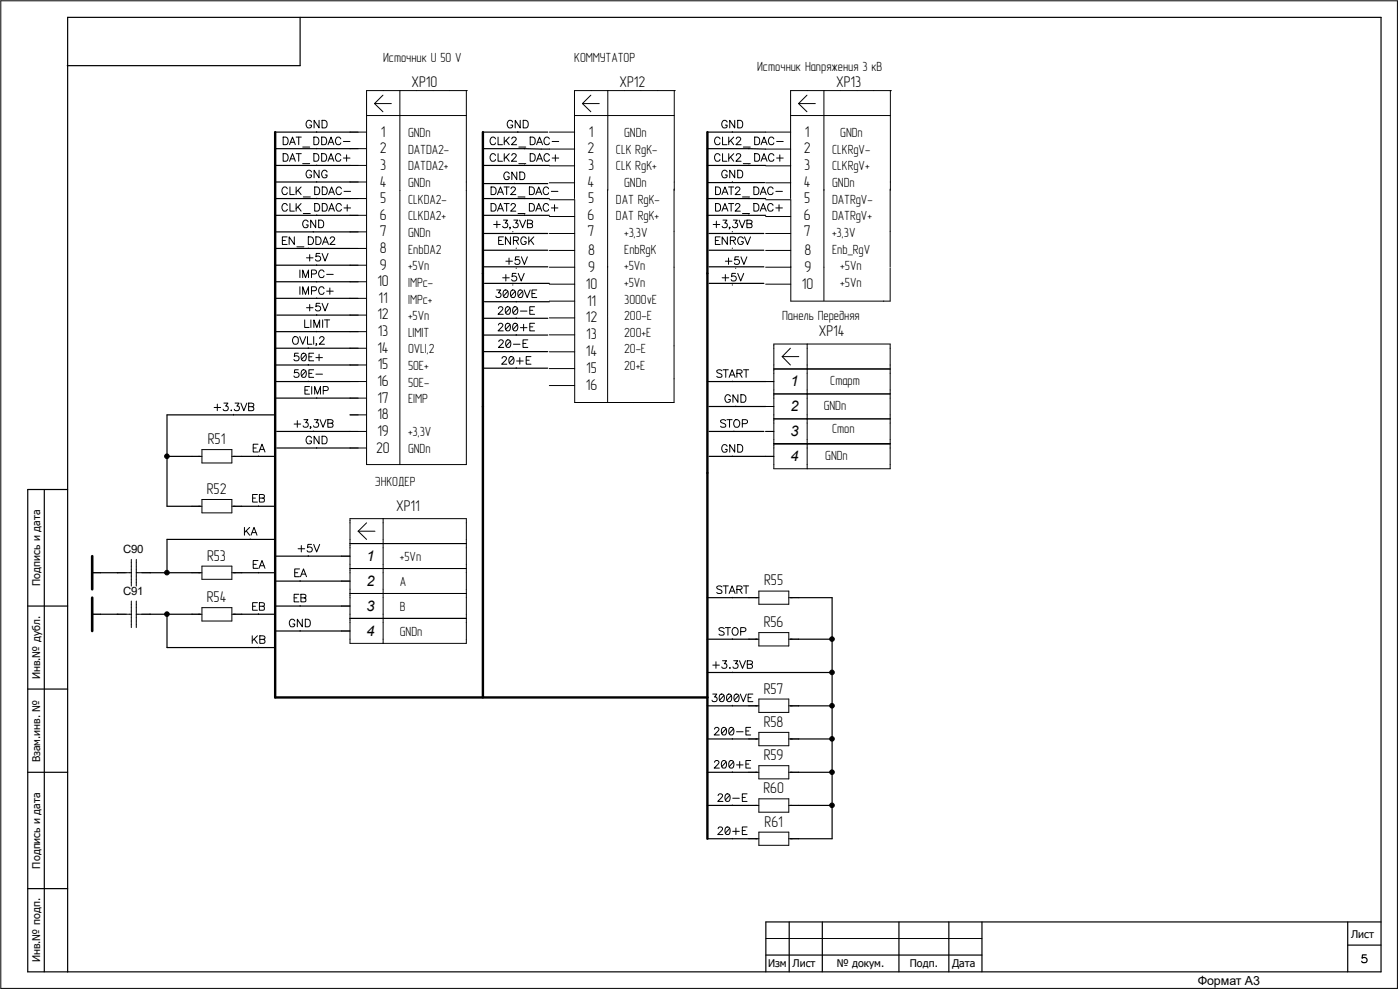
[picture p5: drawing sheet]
<svg xmlns="http://www.w3.org/2000/svg" width="297mm" height="210mm" viewBox="0 0 297 210" stroke-linecap="round" stroke-linejoin="round" font-family="sans-serif">
<g fill="#000" stroke="#000" stroke-width=".21">
<circle cx="35.4" cy="96.8" r=".49"/>
<circle cx="35.4" cy="121.5" r=".49"/>
<circle cx="35.4" cy="130.3" r=".49"/>
<circle cx="176.5" cy="135.6" r=".49"/>
<circle cx="176.5" cy="156.7" r=".49"/>
<circle cx="176.5" cy="142.6" r=".49"/>
<circle cx="176.5" cy="149.7" r=".49"/>
<circle cx="176.5" cy="163.8" r=".49"/>
<circle cx="176.5" cy="170.8" r=".49"/>
</g>
<g fill="none" stroke="#000" stroke-width=".25">
<path d="M63.7 3.7v10.2h-49.4M58.4 38.6h15.9M58.4 35.1h15.9M58.4 28h15.9M58.4 31.5h15.9M102.4 31.5l14.1 .1M102.4 35.1h14.1M102.4 28h13.8M102.4 38.9h13.8M150.1 35.1h12.3M150.1 28h12.3M150.1 31.5l12.3 .1"/>
<path d="M150.2 38.7h12M58.4 59.8h15.9M58.4 56.3h15.9M58.4 49.2h15.9M58.4 52.7h15.9M58.4 45.7h15.9M58.4 42.1h15.9M102.4 45.7h14.1M102.4 42.1h14.1M102.4 56.6h13.8M102.4 49.5h13.8M102.4 53.1h13.8"/>
<path d="M150.1 45.7h12.3M150.1 42.1h12.3M150.4 56.6h11.7M150.4 49.5h11.7M150.4 53.1h11.7M58.4 77.4h15.9M58.4 70.4h15.9M58.4 73.9h15.9M58.4 63.3h15.9M58.7 66.8h15.6M102.4 78.1h13.8M102.4 71.1h13.8"/>
<path d="M102.4 67.5h13.8M102.4 74.6h13.8M102.8 64h13.7M102.8 60.1h13.7M150.4 60.1h11.7M35.4 96.8h5.3M51.3 96.8h7.1M58.4 88h-23v19.4h5.3M58.4 80.9h15.9M58.4 84.5h15.9M58.7 95h15.6M58.7 91.5h15.6"/>
<path d="M150.1 80.9h12.3M150.4 96.8h12M150.4 91.5h11.7M150.4 86.2h12M9.4 103.8v102.4M14.4 103.8h-8.5v102.4h287.1v-202.5h-278.6v202.5M51.3 107.4h7.1M58.4 114.4h-23v7.1M58.4 118h14.1M5.9 128.6h8.5M21.3 130.3h3.5M21.3 121.5h3.5"/>
<path d="M31.9 130.3h8.8M31.9 121.5h8.8M35.4 130.3v7.1h23M51.3 130.3h7.1M51.3 121.5h7.1M58.4 128.6h14.1M58.4 133.9h14.1M58.4 123.3h14.1M150.1 135.6h8.8M150.1 126.8h8.8M169.5 126.8h7v51.1h-7M169.5 135.6h7"/>
<path d="M5.9 146.2h8.5M150.1 156.8h8.8M150.1 149.7h8.8M150.1 142.7h26.4M169.5 156.8h7M169.5 149.7h7M5.9 163.8h8.5M150.1 163.8h8.8M150.1 177.9h8.8M150.1 170.9h8.8M169.5 163.8h7M169.5 170.9h7"/>
<path d="M5.9 188.5h8.5M167.4 195.6v10.6M174.5 195.6v10.6M190.7 195.6v10.6M201.3 195.6v10.6M208.3 195.6v10.6M285.9 195.6v10.6M293 195.6h-130.5v10.6M162.5 202.6h45.8M285.9 200.5h7.1M289.9 202.6h-.8l-.1 .7a.6 .6 0 0 1 .9 0 .6 .6 0 0 1-.1 .9 .6 .6 0 0 1-.9-.3"/>
</g>
<path d="M58.4 28v120h91.7M102.4 28v120M150.1 28v149.9" fill="none" stroke="#000" stroke-width=".51"/>
<g fill="none" stroke="#000" stroke-width=".21">
<path d="M.2 .2h296.3v209.5h-296.3zM77.8 19.2h21.1v79.4h-21.1zM84.8 19.2v79.4M98.9 19.2h.1M128.9 19.2v21.2M143 19.2h.1M143 19.2h-21.1v22.9M143 19.2v21.2M174.8 19.2v44.6M188.9 19.2h.1M188.9 19.2h-21.2v22.9M188.9 19.2l-.1 37.5"/>
<path d="M60.1 29.1h.5a.88 .88 0 0 1 .5 .8 .88 .88 0 0 1-.5 .8h-.5zM60.1 32.6h.5a.88 .88 0 0 1 .5 .8 .88 .88 0 0 1-.5 .8h-.5zM61.4 30.7l.7-1.6 .6 1.6M61.4 34.2l.7-1.6 .6 1.6M61.5 39.7v1.6h.9M61.7 30.2h.7M61.7 33.7h.7M62.8 39.7v1.6M62.8 29.1h1.1M62.8 32.6h1.1M63.4 29.1v1.6M63.4 32.6v1.6"/>
<path d="M63.9 39.7l-1.1 1.1M64.2 31.2h1.5M64.2 34.7h1.5M66.1 25.9a.59 .59 0 0 0-.7-.4 .59 .59 0 0 0-.5 .7 .67 .67 0 0 0 .2 .8 .67 .67 0 0 0 .9-.1l.1-.4h-.4M66.1 36.5a.59 .59 0 0 0-.7-.4 .59 .59 0 0 0-.5 .6 .67 .67 0 0 0 .2 .9 .67 .67 0 0 0 .9-.1l.1-.4h-.4M66.6 29.1h.5a.88 .88 0 0 1 .6 .8 .88 .88 0 0 1-.6 .8h-.5zM66.6 32.6h.5a.88 .88 0 0 1 .6 .8 .88 .88 0 0 1-.6 .8h-.5zM66.8 39.7h.5a.88 .88 0 0 1 .5 .8 .88 .88 0 0 1-.5 .8h-.5zM67.2 27.9v.1M67.2 31.5h.1M67.2 35v.1M67.2 38.5v.1"/>
<path d="M67.7 25.5v1.6l-1.1-1.6v1.6M67.7 36.1v1.6l-1.1-1.6v1.6M68.2 29.1h.6a.88 .88 0 0 1 .5 .8 .88 .88 0 0 1-.5 .8h-.6zM68.2 32.6h.6a.88 .88 0 0 1 .5 .8 .88 .88 0 0 1-.5 .8h-.6zM68.3 25.5h.6a.88 .88 0 0 1 .5 .8 .88 .88 0 0 1-.5 .8h-.6zM68.4 39.7h.5a.88 .88 0 0 1 .5 .8 .88 .88 0 0 1-.5 .8h-.5zM69.4 36.5a.59 .59 0 0 0-.7-.4 .59 .59 0 0 0-.5 .6 .67 .67 0 0 0 .2 .9 .67 .67 0 0 0 .9-.1l.1-.4h-.4M69.6 30.7l.6-1.6 .6 1.6M69.6 34.2l.6-1.6 .6 1.6M69.8 30.2h.8M69.8 33.7h.8M72.3 29.5a.59 .59 0 0 0-.7-.4 .59 .59 0 0 0-.4 .6v.4a.59 .59 0 0 0 .4 .6 .59 .59 0 0 0 .7-.4"/>
<path d="M72.3 33a.59 .59 0 0 0-.7-.4 .59 .59 0 0 0-.4 .6v.4a.59 .59 0 0 0 .4 .6 .59 .59 0 0 0 .7-.4M72.9 30h1.4M72.9 33.5h1.4M73.5 32.9v1.3M74.3 28h3.5M74.3 38.6h3.5M74.3 31.5h3.5M74.3 35.1h3.5M77.8 24.5h21.1M79.5 22h3.5M79.5 22l1.7 1.7M81.2 20.2l-1.7 1.8"/>
<path d="M104.2 39.7h.5a.88 .88 0 0 1 .6 .8 .88 .88 0 0 1-.6 .8h-.5zM105.1 29.5a.59 .59 0 0 0-.7-.4 .59 .59 0 0 0-.4 .6 .67 .67 0 0 0 .2 .9 .67 .67 0 0 0 .9-.1v-.2M105.1 33a.59 .59 0 0 0-.7-.4 .59 .59 0 0 0-.4 .6 .67 .67 0 0 0 .2 .9 .67 .67 0 0 0 .9-.1v-.2M105.7 29.1v1.6h.9M105.7 32.6v1.6h.9M106.9 39.7h1.1M107 29.1v1.6M107 32.6v1.6M107.4 29.8l.6 .9M107.4 33.3l.6 .9M107.5 39.7v1.6M108 36.9a.59 .59 0 0 0-.6-.4 .59 .59 0 0 0-.5 .6 .67 .67 0 0 0 .2 .9 .67 .67 0 0 0 .9-.1v-.4h-.3"/>
<path d="M108 29.1l-1 1.1M108 32.6l-1 1.1M108.6 29.5l.3-.4h.3l.3 .3-.1 .3-.9 1h1.1M108.6 33l.3-.4h.3l.3 .3-.1 .3-.9 1h1.1M108.8 25.9a.59 .59 0 0 0-.7-.4 .59 .59 0 0 0-.5 .7 .67 .67 0 0 0 .2 .8 .67 .67 0 0 0 .9-.1l.1-.4h-.4M109.1 38.9h.1M109.6 36.5v1.6l-1-1.6v1.6M109.9 27.9v.1M110.1 31.2h1.4M110.1 34.7h1.4M110.3 36.5h.5a.88 .88 0 0 1 .6 .8 .88 .88 0 0 1-.6 .8h-.5zM110.4 25.5v1.6l-1.1-1.6v1.6"/>
<path d="M111 25.5h.5a.88 .88 0 0 1 .6 .8 .88 .88 0 0 1-.6 .8h-.5zM111.3 31.5h.1M111.3 35v.1M112.3 39.7h.6a.88 .88 0 0 1 .5 .8 .88 .88 0 0 1-.5 .8h-.6zM112.5 29.1h.5a.88 .88 0 0 1 .6 .8 .88 .88 0 0 1-.6 .8h-.5zM112.5 32.6h.5a.88 .88 0 0 1 .6 .8 .88 .88 0 0 1-.6 .8h-.5zM113.8 30.7l.7-1.6 .6 1.6M113.8 34.2l.7-1.6 .6 1.6M114.1 30.2h.8M114.1 33.7h.8M116.5 38.8h5.4M116.5 31.6h5.4"/>
<path d="M116.5 28h5.4M116.5 35.2h5.4M116.5 29.5a.59 .59 0 0 0-.6-.4 .59 .59 0 0 0-.5 .6 .67 .67 0 0 0 .2 .9 .67 .67 0 0 0 .9-.1v-.2M116.5 33a.59 .59 0 0 0-.6-.4 .59 .59 0 0 0-.5 .6 .67 .67 0 0 0 .2 .9 .67 .67 0 0 0 .9-.1v-.2M117.1 30h1.4M117.1 33.5h1.4M117.8 32.9v1.3M121.9 24.5h21.1M123.6 22h3.5M123.6 22l1.7 1.7M125.3 20.2l-1.7 1.8M151.8 39.7h.6a.88 .88 0 0 1 .5 .8 .88 .88 0 0 1-.5 .8h-.6z"/>
<path d="M152.7 29.5a.59 .59 0 0 0-.6-.4 .59 .59 0 0 0-.5 .6 .67 .67 0 0 0 .2 .9 .67 .67 0 0 0 .9-.1v-.2M152.7 33a.59 .59 0 0 0-.6-.4 .59 .59 0 0 0-.5 .6 .67 .67 0 0 0 .2 .9 .67 .67 0 0 0 .9-.1v-.2M153.3 29.1v1.6h.9M153.3 32.6v1.6h.9M154.3 25.9a.59 .59 0 0 0-.7-.4 .59 .59 0 0 0-.5 .7 .67 .67 0 0 0 .2 .8 .67 .67 0 0 0 .9-.1l.1-.4h-.4M154.3 36.5a.59 .59 0 0 0-.7-.4 .59 .59 0 0 0-.5 .6 .67 .67 0 0 0 .2 .9 .67 .67 0 0 0 .9-.1l.1-.4h-.4M154.6 39.7h1.1M154.6 29.1v1.6M154.6 32.6v1.6M155 29.8l.7 .9M155 33.3l.7 .9M155.1 39.7v1.6"/>
<path d="M155.4 27.9v.1M155.4 38.5v.1M155.7 29.1l-1.1 1.1M155.7 32.6l-1.1 1.1M155.9 25.5v1.6l-1.1-1.6v1.6M155.9 36.1v1.6l-1.1-1.6v1.6M156.2 29.5l.3-.4h.3l.3 .3v.3l-1 1h1.1M156.2 33l.3-.4h.3l.3 .3v.3l-1 1h1.1M156.5 25.5h.6a.88 .88 0 0 1 .5 .8 .88 .88 0 0 1-.5 .8h-.6zM156.5 36.1h.6a.88 .88 0 0 1 .5 .8 .88 .88 0 0 1-.5 .8h-.6zM157.7 31.2h1.5M157.7 34.7h1.5"/>
<path d="M158.9 31.5h.1M158.9 35v.1M159.9 39.7h.6a.88 .88 0 0 1 .5 .8 .88 .88 0 0 1-.5 .8h-.6zM160.1 29.1h.6a.88 .88 0 0 1 .5 .8 .88 .88 0 0 1-.5 .8h-.6zM160.1 32.6h.6a.88 .88 0 0 1 .5 .8 .88 .88 0 0 1-.5 .8h-.6zM161.5 30.7l.6-1.6 .6 1.6M161.5 34.2l.6-1.6 .6 1.6M161.7 30.2h.8M161.7 33.7h.8M162.4 38.8h5.4M162.4 31.6h5.4M162.4 28h5.4"/>
<path d="M162.4 35.2h5.4M164.2 29.5a.59 .59 0 0 0-.7-.4 .59 .59 0 0 0-.5 .6 .67 .67 0 0 0 .2 .9 .67 .67 0 0 0 .9-.1l.1-.2M164.2 33a.59 .59 0 0 0-.7-.4 .59 .59 0 0 0-.5 .6 .67 .67 0 0 0 .2 .9 .67 .67 0 0 0 .9-.1l.1-.2M164.8 30h1.4M164.8 33.5h1.4M165.4 32.9v1.3M167.7 24.5h21.2M169.4 22l1.8 1.7M169.4 22h3.6M171.2 20.2l-1.8 1.8M59.9 51h.6M60.9 50.2h-1v1.7h1"/>
<path d="M61 40a.59 .59 0 0 0-.7-.3 .59 .59 0 0 0-.5 .6v.4a.59 .59 0 0 0 .5 .6 .59 .59 0 0 0 .7-.4M61 43.6a.59 .59 0 0 0-.7-.4 .59 .59 0 0 0-.5 .6v.4a.59 .59 0 0 0 .5 .6 .59 .59 0 0 0 .7-.4M61.5 43.2v1.6h.9M62.4 50.2v1.7l-1.1-1.7v1.7M62.8 43.2v1.6M63 52.4h1.5M63.2 40.4l.7 .9M63.2 43.9l.7 .9M63.6 57.3v1.6M63.9 43.2l-1.1 1.1M64.2 58.9v-1.6l.6 1.6 .6-1.6v1.6M64.3 41.8h1.5"/>
<path d="M64.3 45.3h1.5M65 54.7h1.4M65.4 47.1a.59 .59 0 0 0-.7-.4 .59 .59 0 0 0-.5 .6 .67 .67 0 0 0 .2 .9 .67 .67 0 0 0 .9-.1l.1-.4h-.4M65.4 50.2h.6a.85 .85 0 0 1 .5 .9 .85 .85 0 0 1-.5 .8h-.6zM65.4 52.6v.1M65.7 54v1.4M66.1 58.1l.9-.1 .1-.2-.1-.4-.9-.1v1.6M66.5 49.1v.1M66.8 43.2h.5a.88 .88 0 0 1 .5 .8 .88 .88 0 0 1-.5 .8h-.5zM67 46.7v1.6l-1.1-1.6v1.6M67 50.2h.6a.85 .85 0 0 1 .5 .9 .85 .85 0 0 1-.5 .8h-.6zM67.2 42v.1"/>
<path d="M67.2 45.6v.1M67.2 56.2v.1M67.2 59.7v.1M67.6 46.7h.6a.88 .88 0 0 1 .5 .8 .88 .88 0 0 1-.5 .8h-.6zM67.9 53.8h-.8l-.1 .7a.58 .58 0 0 1 .9 0 .58 .58 0 0 1-.1 .8 .58 .58 0 0 1-.9-.2M68.3 53.8l.7 1.6 .6-1.6M68.4 43.2h.5a.88 .88 0 0 1 .5 .8 .88 .88 0 0 1-.5 .8h-.5zM68.4 51.9l.6-1.7 .7 1.7M68.7 51.4h.7M68.7 57.7a.59 .59 0 0 0-.6-.4 .59 .59 0 0 0-.5 .6v.4a.59 .59 0 0 0 .5 .6 .59 .59 0 0 0 .6-.4M69.3 58.2h1.4M69.7 41.3l.7-1.6 .6 1.6"/>
<path d="M69.7 44.8l.7-1.6 .6 1.6M70 40.8h.7M70 44.3h.7M70.1 50.6l.3-.4h.3l.3 .3-.1 .4-.9 1h1.1M72.4 40a.59 .59 0 0 0-.7-.3 .59 .59 0 0 0-.4 .6v.4a.59 .59 0 0 0 .5 .6 .59 .59 0 0 0 .6-.4M72.4 43.6a.59 .59 0 0 0-.7-.4 .59 .59 0 0 0-.4 .6v.4a.59 .59 0 0 0 .5 .6 .59 .59 0 0 0 .6-.4M73 40.6h1.4M73 44.1h1.4M73.7 43.4v1.4M74.3 59.8h3.5M74.3 52.7h3.5M74.3 49.2h3.5"/>
<path d="M74.3 42.1h3.5M74.3 56.3h3.5M74.3 45.7h3.5M104.2 43.2h.5a.88 .88 0 0 1 .6 .8 .88 .88 0 0 1-.6 .8h-.5zM104.7 47.6h1.4M105.4 46.9v1.4M105.5 41.3l.7-1.6 .6 1.6M105.5 44.8l.7-1.6 .6 1.6M105.8 51h.6M105.8 40.8h.8M105.8 44.3h.8M106.6 58.9h1.4"/>
<path d="M106.8 50.2h-1v1.7h1M106.8 46.7h.9l-.5 .6a.51 .51 0 0 1 .5 .6 .51 .51 0 0 1-.7 .4l-.4-.3M106.9 43.2h1.1M107.3 55.4h1.4M107.3 58.3v1.3M107.5 43.2v1.6M108 54.7v1.4M108.3 48.3h-.2h.2l-.2 .3M108.3 50.2v1.7l-1.1-1.7v1.7M108.4 40l.3-.3h.3l.3 .3v.3l-1 1h1.1M108.4 43.6l.3-.4h.3l.3 .3v.3l-1 1h1.1M108.8 49.1v.1"/>
<path d="M108.9 51h1v-.6l-.3-.2h-.7v1.7M109 46.7h.9l-.5 .6a.51 .51 0 0 1 .5 .6 .51 .51 0 0 1-.7 .4l-.4-.3M109.5 51l.5 .9M109.5 58h-.8l-.1 .7a.58 .58 0 0 1 .9 0 .58 .58 0 0 1-.1 .9 .58 .58 0 0 1-.9-.3M109.5 52.6v.1M109.5 56.9h.1M109.9 41.8h1.5M109.9 45.3h1.5M109.9 58l.7 1.6 .6-1.6M110.2 54.5h-.8l-.1 .7a.58 .58 0 0 1 .9 0 .58 .58 0 0 1-.1 .9 .58 .58 0 0 1-.9-.3M110.2 46.7l.7 1.6 .6-1.6M110.6 54.5l.7 1.6 .6-1.6"/>
<path d="M111.3 42v.1M111.3 45.6v.1M111.6 50.6a.59 .59 0 0 0-.7-.3 .59 .59 0 0 0-.4 .6 .67 .67 0 0 0 .2 .9 .67 .67 0 0 0 .9-.2v-.3h-.3M111.9 46.7h.7l.4 .3-.1 .3-.3 .2 .4 .3-.2 .5h-.9zM111.9 47.5h.7M112.2 50.2v1.7M112.3 43.2h.6a.88 .88 0 0 1 .5 .8 .88 .88 0 0 1-.5 .8h-.6zM112.6 51l.6 .9M113.2 50.2l-1 1.2M113.7 41.3l.6-1.6 .6 1.6M113.7 44.8l.6-1.6 .6 1.6M113.9 40.8h.8"/>
<path d="M113.9 44.3h.8M116.4 40a.59 .59 0 0 0-.7-.3 .59 .59 0 0 0-.5 .6 .67 .67 0 0 0 .2 .9 .67 .67 0 0 0 .9-.1l.1-.2M116.4 43.6a.59 .59 0 0 0-.7-.4 .59 .59 0 0 0-.5 .6 .67 .67 0 0 0 .2 .9 .67 .67 0 0 0 .9-.1l.1-.2M116.5 53.1h5.4M116.5 49.5h5.4M116.5 56.7h5.4M116.5 45.9h5.4M117 40.6h1.4M117 44.1h1.4M117.6 43.4v1.4M128.9 40.2v26.8M143 40.1v45.3h-21.1v-43h-5.4"/>
<path d="M151.3 47.6h1.4M151.8 51h.6M151.8 43.2h.6a.88 .88 0 0 1 .5 .8 .88 .88 0 0 1-.5 .8h-.6zM152 46.9v1.4M152.8 50.2h-1v1.7h1M153.2 41.3l.6-1.6 .6 1.6M153.2 44.8l.6-1.6 .6 1.6M153.2 58.9h1.4M153.4 46.7h.8l-.4 .6a.51 .51 0 0 1 .5 .6 .51 .51 0 0 1-.7 .4l-.4-.3M153.4 40.8h.8M153.4 44.3h.8M153.9 55.4h1.4"/>
<path d="M153.9 58.3v1.3M154.3 50.2v1.7l-1.1-1.7v1.7M154.6 54.7v1.4M154.6 43.2h1.1M154.9 48.3h-.2h.2l-.2 .3M154.9 51l1-.1 .1-.4-.4-.3h-.7v1.7M155.1 43.2v1.6M155.4 49.1v.1M155.4 52.6v.1M155.5 51l.5 .9M155.6 46.7h.8l-.4 .6a.51 .51 0 0 1 .5 .6 .51 .51 0 0 1-.7 .4l-.4-.3M156 40l.3-.3h.3l.4 .3-.1 .3-.9 1h1.1"/>
<path d="M156 58h-.7l-.1 .7a.58 .58 0 0 1 .9 0 .58 .58 0 0 1-.2 .9 .58 .58 0 0 1-.8-.3M156 43.6l.3-.4h.3l.4 .3-.1 .3-.9 1h1.1M156.1 56.9h.1M156.5 58l.6 1.6 .7-1.6M156.7 54.5h-.7l-.1 .7a.58 .58 0 0 1 .9 0 .58 .58 0 0 1-.2 .9 .58 .58 0 0 1-.8-.3M156.8 46.7l.6 1.6 .7-1.6M157.2 54.5l.6 1.6 .7-1.6M157.5 41.8h1.5M157.5 45.3h1.5M157.7 50.6a.61 .61 0 0 0-.7-.4 .61 .61 0 0 0-.5 .7 .67 .67 0 0 0 .2 .9 .67 .67 0 0 0 .9-.2l.1-.3h-.4M157.9 50.2l.7 1.7 .6-1.7M158.5 46.7h.6l.5 .3-.1 .3-.4 .2 .5 .3-.2 .5h-.9z"/>
<path d="M158.5 47.5h.6M158.9 42v.1M158.9 45.6v.1M159.9 43.2h.6a.88 .88 0 0 1 .5 .8 .88 .88 0 0 1-.5 .8h-.6zM161.3 41.3l.6-1.6 .7 1.6M161.3 44.8l.6-1.6 .7 1.6M161.5 40.8h.8M161.5 44.3h.8M162.4 53.1h5.4M162.4 49.5h5.4M162.4 42.4h5.4v21.5h21v-7M162.4 56.7h5.4"/>
<path d="M162.4 45.9h5.4M164 40a.59 .59 0 0 0-.7-.3 .59 .59 0 0 0-.4 .6 .67 .67 0 0 0 .2 .9 .67 .67 0 0 0 .9-.1v-.2M164 43.6a.59 .59 0 0 0-.7-.4 .59 .59 0 0 0-.4 .6 .67 .67 0 0 0 .2 .9 .67 .67 0 0 0 .9-.1v-.2M164.6 40.6h1.4M164.6 44.1h1.4M165.3 43.4v1.4M62.2 71.6a.59 .59 0 0 1 .7-.2 .59 .59 0 0 1 .4 .7v.3a.61 .61 0 0 1-.6 .6 .61 .61 0 0 1-.6-.6zM63.3 74.9h-.8l-.1 .7a.58 .58 0 0 1 .9 0 .58 .58 0 0 1-.1 .9 .58 .58 0 0 1-.8-.3M63.3 78.4h-.8l-.1 .7a.58 .58 0 0 1 .9 0 .58 .58 0 0 1-.1 .9 .58 .58 0 0 1-.8-.2M63.6 71.4l.6 1.6 .7-1.6M63.6 60.8v1.6M64.1 75a.51 .51 0 0 1 .8 .2 .78 .78 0 0 1 .1 .9 .78 .78 0 0 1-.9 .4 1.19 1.19 0 0 1 0-1.5z"/>
<path d="M64.1 78.5a.51 .51 0 0 1 .8 .2 .78 .78 0 0 1 .1 .9 .78 .78 0 0 1-.9 .4 1.19 1.19 0 0 1 0-1.5zM64.2 62.4v-1.6l.6 1.6 .6-1.6v1.6M64.6 67.9v1.6h1M64.9 75.2l-.9 1M64.9 78.7l-.9 1.1M65 65.3h1.4M65.2 71.4v1.6h1M65.4 73.8v.1M65.4 77.3v.1M65.5 75.7h.7M65.5 79.2h.7M65.7 64.6v1.4"/>
<path d="M66 67.9v1.6M66.1 61.7l.9-.1 .1-.2-.1-.5-.9-.1v1.6M66.5 74.9h-1v1.6h1M66.5 78.4h-1v1.7h1M66.5 71.4v1.6M66.6 69.5v-1.6l.6 1.6 .6-1.6v1.6M67 75.9h1.4M67 79.4h1.4M67.2 63.2v.1M67.2 66.7v.1M67.2 70.3v.1M67.2 73h-.2h.2l-.2 .3"/>
<path d="M67.7 75.1v1.4M67.8 71.8l.3-.4h.4l.2 .3v.4l-1 .9h1.1M67.9 64.3h-.8l-.1 .8a.58 .58 0 0 1 .9-.1 .58 .58 0 0 1-.1 .9 .58 .58 0 0 1-.9-.2M68.3 64.3l.7 1.7 .6-1.7M68.5 67.9v1.6M68.7 61.2a.59 .59 0 0 0-.6-.4 .59 .59 0 0 0-.5 .7v.3a.59 .59 0 0 0 .5 .6 .59 .59 0 0 0 .6-.3M68.8 67.9h1.1M69.3 61.8h1.4M69.4 67.9v1.6M70 61.1v1.3M74.3 77.4h3.5M74.3 70.4h3.5"/>
<path d="M74.3 63.3h3.5M74.3 66.8h3.5M74.3 73.9h3.5M105.4 61.5h.8l-.5 .6a.51 .51 0 0 1 .6 .6 .51 .51 0 0 1-.7 .4l-.4-.3M105.7 65.4l.3-.3h.4l.3 .3-.1 .3-.9 1h1.1M105.7 69l.3-.4h.4l.3 .3-.1 .3-.9 1h1.1M105.8 72.5l.3-.4 .6 .1a.5 .5 0 0 1-.2 .7l-.8 .8h1.1M106.5 76l.3-.4 .6 .2a.5 .5 0 0 1-.2 .7l-.8 .8h1.1M107 61.6a.51 .51 0 0 1 .7 .2 .78 .78 0 0 1 .1 .9 .78 .78 0 0 1-.8 .4 1.19 1.19 0 0 1 0-1.5zM107.4 65.2a.51 .51 0 0 1 .8 .2 .78 .78 0 0 1 .1 .9 .78 .78 0 0 1-.9 .3 1.19 1.19 0 0 1 0-1.4zM107.4 68.7a.51 .51 0 0 1 .8 .2 .78 .78 0 0 1 .1 .9 .78 .78 0 0 1-.9 .3 1.19 1.19 0 0 1 0-1.4zM107.5 72.2a.51 .51 0 0 1 .8 .2 .78 .78 0 0 1 .1 .9 .78 .78 0 0 1-.9 .4 1.19 1.19 0 0 1 0-1.5z"/>
<path d="M107.7 61.8l-.9 1M108.2 65.4l-.9 1M108.2 68.9l-.9 1M108.2 75.7a.51 .51 0 0 1 .8 .2 .78 .78 0 0 1 0 1 .78 .78 0 0 1-.8 .3 1.19 1.19 0 0 1 0-1.5zM108.3 72.4l-.9 1M108.5 61.6a.51 .51 0 0 1 .8 .2 .78 .78 0 0 1 .1 .9 .78 .78 0 0 1-.9 .4 1.19 1.19 0 0 1 0-1.5zM108.8 60.4v.1M108.8 74.5v.1M108.9 73h1.4M109 75.9l-1 1.1M109 65.2a.51 .51 0 0 1 .8 .2 .78 .78 0 0 1 0 .9 .78 .78 0 0 1-.8 .3 1.19 1.19 0 0 1 0-1.4zM109 68.7a.51 .51 0 0 1 .8 .2 .78 .78 0 0 1 0 .9 .78 .78 0 0 1-.8 .3 1.19 1.19 0 0 1 0-1.4z"/>
<path d="M109.3 61.8l-.9 1M109.5 63.9v.1M109.5 67.4v.1M109.5 71v.1M109.5 78v.1M109.6 76.6h1.4M109.8 65.4l-1 1M109.8 68.9l-1 1M110.1 61.6a.51 .51 0 0 1 .8 .2 .78 .78 0 0 1 0 .9 .78 .78 0 0 1-.8 .4 1.19 1.19 0 0 1 0-1.5zM110.3 75.9v1.4M110.4 66h1.4M110.4 69.5h1.4"/>
<path d="M110.9 61.8l-1 1M111 72.9h.6M111.1 68.8v1.4M111.2 61.5l.6 1.6 .7-1.6M111.6 76.4h.7M112 72.1h-1v1.6h1M112.4 65.8h.6M112.4 69.3h.6M112.6 75.6h-1v1.7h1M112.9 62.3h.6M113.4 65.1h-1v1.6h1M113.4 68.6h-1v1.6h1"/>
<path d="M113.9 61.5h-1v1.6h1M116.5 60.3h5.4M116.5 63.9h5.4M116.5 74.6h5.4M116.5 71h5.4M116.5 78.2h5.4M116.5 67.4h5.4M128.9 67.1v18.3M153.2 78.7a.63 .63 0 0 0-1.1 .1l.1 .3 1 .5-.2 .4-.6 .1-.3-.3M153.4 78.4h1.1M154 78.4v1.7M154.9 79.5h.8"/>
<path d="M155.4 60.4v.1M156.3 79.2l1.1-.1v-.5l-1.1-.2v1.7M156.9 79.2l.5 .9M157.7 78.4h1.1M158.3 78.4v1.7M162.4 60.3h5.4M164.2 73h24.6v26.4h-24.6zM164.2 78.3h24.6M165.9 75.6h3.6M165.9 75.6l1.8 1.8M167.7 73.9l-1.8 1.7M171.2 73v26.4"/>
<path d="M40.7 96.8h2.1M42.8 95.4h6.4v2.8h-6.4zM45.4 86.4h1.4M46.1 85.7v1.4M47.5 85.5h.8l-.4 .6a.51 .51 0 0 1 .5 .6 .51 .51 0 0 1-.7 .4l-.4-.3M49 87.1h.1zM49.2 96.8h2.1M49.5 87.9v.1M49.9 85.5h.8l-.5 .6a.51 .51 0 0 1 .6 .6 .51 .51 0 0 1-.7 .4l-.4-.3M51.1 85.5l.6 1.6 .7-1.6M52.7 86.3h.7M52.7 85.5l1.1 .1v.5l-.4 .2 .4 .3-.1 .5h-1z"/>
<path d="M53.7 95h.7M54.7 94.2h-1v1.7h1M54.8 96.7v.1M54.9 95.9l.7-1.7 .6 1.7M55.2 95.3h.8M62.4 90h1.4M63.1 89.2v1.4M64.5 89h.8l-.4 .7a.51 .51 0 0 1 .5 .6 .51 .51 0 0 1-.7 .3l-.4-.3M64.7 82.8h.6M65.4 80.9h.1M65.7 82h-1v1.6h1M66 90.6h-.2h.2l-.2 .3"/>
<path d="M66.1 92.9a.59 .59 0 0 0-.7-.4 .59 .59 0 0 0-.5 .7 .67 .67 0 0 0 .2 .9 .67 .67 0 0 0 .9-.2l.1-.3h-.4M66.1 82v1.6M66.5 91.4v.1M66.7 89h.8l-.4 .7a.51 .51 0 0 1 .5 .6 .51 .51 0 0 1-.7 .3l-.4-.3M66.8 83.6v-1.6l.6 1.6 .6-1.6v1.6M67.2 84.4v.1M67.2 95h.1M67.7 92.5v1.6l-1.1-1.6v1.6M67.9 89l.6 1.6 .7-1.6M68.3 92.5h.6a.88 .88 0 0 1 .5 .8 .88 .88 0 0 1-.5 .8h-.6zM68.6 82.8h.9l.1-.3-.1-.4-.9-.1v1.6M69.6 89h.6l.5 .3-.1 .4-.4 .1 .5 .3-.2 .5h-.9z"/>
<path d="M69.6 89.8h.6M74.3 95h3.5M74.3 91.5h3.5M74.3 88h3.5M74.3 80.9h3.5M74.3 84.5h3.5M116.5 81.8h5.4M154 89.2a.63 .63 0 0 0-1.1 .2l1.1 .8-.2 .4h-.6l-.3-.2M154.2 89h1.1M154.3 94.7a.59 .59 0 0 0-.7-.4 .59 .59 0 0 0-.5 .7 .67 .67 0 0 0 .2 .8 .67 .67 0 0 0 .9-.1l.1-.4h-.4M154.7 80.1l.6-1.7 .7 1.7M154.8 89v1.6"/>
<path d="M154.9 84.1a.59 .59 0 0 0-.6-.4 .59 .59 0 0 0-.5 .7 .67 .67 0 0 0 .2 .8 .67 .67 0 0 0 .9-.1v-.3h-.3M155.4 80.9h.1M155.4 96.7v.1M155.7 91.4v.1M155.8 89.2l.2-.1a.66 .66 0 0 1 .9 .5v.4a.64 .64 0 0 1-.6 .7 .64 .64 0 0 1-.6-.7zM155.9 94.3v1.6l-1.1-1.6v1.6M156.1 86.1v.1M156.5 94.3h.6a.88 .88 0 0 1 .5 .8 .88 .88 0 0 1-.5 .8h-.6zM156.5 83.7v1.6l-1-1.6v1.6M157.2 83.7h.5a.88 .88 0 0 1 .6 .8 .88 .88 0 0 1-.6 .8h-.5zM157.5 89.9l.9-.1 .2-.2-.1-.4-1-.2v1.6M162.4 96.8h1.8"/>
<path d="M162.4 91.5h1.8M162.4 80.9h1.8M162.4 86.2h1.8M164.2 94.1h24.6M164.2 88.9h24.6M164.2 83.6h24.6M27.9 118.7v5.6M28.9 118.7v5.6M40.7 107.4h2.1M42.8 106h6.4v2.8h-6.4zM49.2 107.4h2.1M51.9 111.9v1.6"/>
<path d="M52.2 112.6l.8 .9M53 111.9l-1.1 1.1M53.1 114.3v.1M53.3 113.5l.6-1.6 .6 1.6M53.5 113h.8M53.6 105.7h.6M53.7 119.7h.7M54.6 104.9h-1v1.6h1M54.7 118.9h-1v1.7h1M54.8 107.3v.1M55 105.7h.7M55 104.9h.7l.3 .2v.4l-.3 .2 .3 .1v.7h-1z"/>
<path d="M63.2 116.4h1.4M63.9 115.7v1.4M65.4 117.9v.1M66.1 115.5h-.8l-.1 .7a.58 .58 0 0 1 .9 0 .58 .58 0 0 1-.1 .9 .58 .58 0 0 1-.8-.3M66.5 115.5l.7 1.6 .6-1.6M72.5 118h1.8M74.3 110h24.6v26.5h-24.6zM74.3 115.3h24.6M76 112.7h3.5M76 112.7l1.8 1.7M77.8 110.9l-1.8 1.8M81.3 110v26.5"/>
<path d="M19.6 121.5h1.7M19.6 130.3h1.7M24.8 121.5h3.1M24.8 130.3h3.1M27.9 127.5v5.6M28.9 121.5h3M28.9 130.3h3M28.9 127.5v5.6M40.7 121.5h2.1M40.7 130.3h2.1M42.8 120.1h6.4v2.8h-6.4zM42.8 128.9h6.4v2.8h-6.4z"/>
<path d="M49.2 121.5h2.1M49.2 130.3h2.1M53.5 134.9v1.6M53.6 128.6h.6M53.9 135.6l.7 .9M54.6 127.8h-1v1.7h1M54.6 134.9l-1.1 1.1M54.8 121.4v.1M54.8 130.2v.1M54.8 137.3v.1M54.9 120.6l.7-1.7 .6 1.7M55 128.6h.7"/>
<path d="M55 127.8h.7l.3 .2v.5l-.3 .1 .3 .2v.6l-1 .1zM55.1 135.6h.7M55.1 134.9h.7l.4 .3-.1 .3-.3 .1 .4 .4-.2 .4-.9 .1zM55.2 120h.8M62.4 126.8h.6M62.5 131.7a.59 .59 0 0 0-.7-.3 .59 .59 0 0 0-.4 .6 .67 .67 0 0 0 .2 .9 .67 .67 0 0 0 .9-.1v-.4h-.4M62.5 121.5h.7M63.4 126.1h-1v1.6h1M63.5 120.7h-1v1.6h1M63.7 123.2v.1M63.7 128.5v.1M63.7 133.8v.1"/>
<path d="M63.8 122.3l.6-1.6 .6 1.6M63.8 126.1h.7l.4 .1v.5l-.4 .1 .4 .2-.1 .6-1 .1zM63.8 126.8h.7M64 121.8h.8M64.1 131.4v1.6l-1-1.6v1.6M64.8 131.4h.5a.88 .88 0 0 1 .5 .8 .88 .88 0 0 1-.5 .8h-.5zM72.5 133.9h1.8M72.5 128.6h1.8M72.5 123.3h1.8M74.3 131.2h24.6M74.3 125.9h24.6M74.3 120.6h24.6"/>
<path d="M153.2 124.5a.63 .63 0 0 0-1.1 .2l.1 .2 1 .5-.2 .5h-.6l-.3-.2M153.4 124.3h1.1M153.6 133.3a.63 .63 0 0 0-1.1 .2l1.1 .8-.1 .4h-.6l-.4-.2M153.9 133.1h1.1M154 124.3v1.6M154.4 133.1v1.6M154.7 125.9l.6-1.6 .7 1.6M154.9 125.4h.8M155.4 126.7v.1M155.4 135.5v.1M155.5 133.4l.1-.2a.66 .66 0 0 1 1 .5v.5a.64 .64 0 0 1-.6 .6 .64 .64 0 0 1-.7-.6zM156.3 125.1l1.1-.2v-.5l-1.1-.1v1.6"/>
<path d="M156.9 125.1l.5 .8M157.1 134l1-.1 .1-.2v-.4l-1.1-.2v1.6M157.7 124.3h1.1M158.3 124.3v1.6M158.9 135.6h2.1M158.9 126.8h2.1M161 125.4h6.3v2.8h-6.3zM161 134.2h6.3v2.8h-6.3zM167.3 135.6h2.2M167.3 126.8h2.2M151.2 141.1h1.4M151.2 147.2h.9l-.5 .7a.51 .51 0 0 1 .6 .6 .51 .51 0 0 1-.8 .3l-.4-.3"/>
<path d="M151.6 154.7l.3-.4h.3l.3 .3-.1 .3-.9 1h1.1M151.9 140.4v1.4M152.8 147.3a.51 .51 0 0 1 .8 .2 .78 .78 0 0 1 .1 .9 .78 .78 0 0 1-.9 .4 1.19 1.19 0 0 1 0-1.5zM153.3 140.2h.8l-.4 .6a.51 .51 0 0 1 .5 .6 .51 .51 0 0 1-.7 .4l-.4-.3M153.3 154.4a.51 .51 0 0 1 .8 .2 .78 .78 0 0 1 0 .9 .78 .78 0 0 1-.8 .4 1.19 1.19 0 0 1 0-1.5zM153.6 147.5l-.9 1M154.1 154.6l-1 1M154.4 147.3a.51 .51 0 0 1 .8 .2 .78 .78 0 0 1 0 .9 .78 .78 0 0 1-.8 .4 1.19 1.19 0 0 1 0-1.5zM154.8 141.7h.1zM154.9 154.4a.51 .51 0 0 1 .7 .2 .78 .78 0 0 1 .1 .9 .78 .78 0 0 1-.8 .4 1.19 1.19 0 0 1 0-1.5zM155.2 147.5l-1 1M155.4 142.6v.1"/>
<path d="M155.4 149.6v.1M155.4 156.7v.1M155.6 154.6l-.9 1M155.7 140.2h.8l-.5 .6a.51 .51 0 0 1 .6 .6 .51 .51 0 0 1-.7 .4l-.4-.3M156 147.3a.51 .51 0 0 1 .7 .2 .78 .78 0 0 1 .1 .9 .78 .78 0 0 1-.8 .4 1.19 1.19 0 0 1 0-1.5zM156.3 155.2h1.3M156.7 147.5l-.9 1M156.9 140.2l.6 1.6 .7-1.6M157.1 147.2l.6 1.6 .6-1.6M158.2 155.1h.7M158.5 140.9h.7M158.5 140.2l1.1 .1v.5l-.4 .1 .4 .4-.1 .4-1 .1z"/>
<path d="M158.7 148h.6M158.9 149.7h2.1M158.9 156.8h2.1M159.3 154.3h-1.1v1.6h1.1M159.7 147.2h-1v1.6h1M161 148.3h6.3v2.8h-6.3zM161 155.4h6.3v2.8h-6.3zM167.3 149.7h2.2M167.3 156.8h2.2M151.6 161.7l.3-.4h.3l.3 .3-.1 .4-.9 .9h1.1M152.4 168.8l.3-.4 .5 .1a.5 .5 0 0 1-.2 .7l-.7 .8h1.1M152.4 175.8l.3-.4 .5 .2a.5 .5 0 0 1-.2 .7l-.7 .7h1.1"/>
<path d="M153.3 161.4a.51 .51 0 0 1 .8 .2 .78 .78 0 0 1 0 .9 .78 .78 0 0 1-.8 .4 1.19 1.19 0 0 1 0-1.5zM154.1 168.5a.51 .51 0 0 1 .7 .2 .78 .78 0 0 1 .1 .9 .78 .78 0 0 1-.8 .4 1.19 1.19 0 0 1 0-1.5zM154.1 175.5a.51 .51 0 0 1 .7 .2 .78 .78 0 0 1 .1 .9 .78 .78 0 0 1-.8 .4 1.19 1.19 0 0 1 0-1.5zM154.1 161.6l-1 1M154.8 168.7l-.9 1M154.8 175.7l-.9 1M154.9 161.4a.51 .51 0 0 1 .7 .2 .78 .78 0 0 1 .1 .9 .78 .78 0 0 1-.8 .4 1.19 1.19 0 0 1 0-1.5zM155.4 163.7v.1M155.4 170.8v.1M155.4 177.8v.1M155.4 169.3h1.4M155.4 176.4h1.4"/>
<path d="M155.6 161.6l-.9 1M156.1 175.6v1.4M156.3 162.3h1.3M156.9 161.5v1.4M157.5 169.2h.6M157.5 176.2h.6M158.2 162.1h.7M158.5 168.4h-1v1.6h1M158.5 175.4h-1v1.6h1M158.9 163.8h2.1M158.9 170.9h2.1M158.9 177.9h2.1"/>
<path d="M159.3 161.3h-1.1v1.6h1.1M161 162.4h6.3v2.8h-6.3zM161 169.5h6.3v2.8h-6.3zM161 176.5h6.3v2.8h-6.3zM167.3 163.8h2.2M167.3 170.9h2.2M167.3 177.9h2.2M162.5 199.1h45.8"/>
</g>
<path d="M19.6 118v7M19.6 126.8v7.1" fill="none" stroke="#000" stroke-width=".55"/>
<g font-size="3.3">
<text x="87.3" y="18.4">XP10</text>
<text x="131.4" y="18.4">XP12</text>
<text x="177.4" y="18.4">XP13</text>
<text x="80.8" y="29">1</text>
<text x="124.9" y="29">1</text>
<text x="170.8" y="29">1</text>
<text x="80.6" y="32.5">2</text>
<text x="124.7" y="32.5">2</text>
<text x="170.5" y="32.5">2</text>
<text x="80.6" y="39.6">4</text>
<text x="80.6" y="36">3</text>
<text x="124.7" y="39.6">4</text>
<text x="124.8" y="36">3</text>
<text x="170.5" y="39.6">4</text>
<text x="170.6" y="36">3</text>
<text x="80.6" y="46.6">6</text>
<text x="80.6" y="43.1">5</text>
<text x="124.7" y="46.6">6</text>
<text x="124.8" y="43.1">5</text>
<text x="170.5" y="46.6">6</text>
<text x="170.6" y="43.1">5</text>
<text x="80.6" y="50.2">7</text>
<text x="80.6" y="53.7">8</text>
<text x="124.7" y="50.2">7</text>
<text x="170.5" y="50.2">7</text>
<text x="80.6" y="57.2">9</text>
<text x="124.8" y="54.1">8</text>
<text x="124.8" y="57.7">9</text>
<text x="170.6" y="54.1">8</text>
<text x="170.6" y="57.7">9</text>
<text x="80.1" y="60.7">10</text>
<text x="80.3" y="64.3">11</text>
<text x="124.3" y="61.3">10</text>
<text x="124.5" y="64.8">11</text>
<text x="170.1" y="61.3">10</text>
<text x="80.1" y="67.8">12</text>
<text x="80.1" y="71.3">13</text>
<text x="124.3" y="68.4">12</text>
<text x="173.7" y="71.3">XP14</text>
<text x="80.1" y="74.8">14</text>
<text x="124.3" y="75.6">14</text>
<text x="124.4" y="72">13</text>
<text x="80.1" y="81.9">16</text>
<text x="80.1" y="78.4">15</text>
<text x="124.3" y="82.8">16</text>
<text x="124.4" y="79.2">15</text>
<text x="80.1" y="85.4">17</text>
<text x="80.1" y="88.9">18</text>
<text x="44.1" y="94.2">R51</text>
<text x="80.1" y="92.5">19</text>
<text x="79.8" y="96">20</text>
<text x="43.9" y="104.8">R52</text>
<text x="84" y="108.3">XP11</text>
<text x="43.9" y="118.9">R53</text>
<text x="162.1" y="124.2">R55</text>
<text x="43.9" y="127.8">R54</text>
<text x="162.1" y="133.1">R56</text>
<text x="162.1" y="147.2">R57</text>
<text x="162.1" y="154.2">R58</text>
<text x="162.1" y="161.2">R59</text>
<text x="162" y="168.3">R60</text>
<text x="162.2" y="175.3">R61</text>
</g>
<g font-size="3.1">
<text x="167.7" y="82">1</text>
<text x="167.7" y="87.2">2</text>
<text x="167.7" y="92.5">3</text>
<text x="167.7" y="97.8">4</text>
<text x="77.8" y="119">1</text>
<text x="77.8" y="124.2">2</text>
<text x="77.8" y="129.5">3</text>
<text x="77.8" y="134.8">4</text>
</g>
<g font-size="2.8">
<text x="81.3" y="13.3">Источник U 50 V</text>
<text x="121.8" y="13.3">КОММУТАТОР</text>
<text x="160.7" y="15">Источник Напряжения 3 кВ</text>
<text x="86.6" y="29.1">GNDn</text>
<text x="132.4" y="29.1">GNDn</text>
<text x="178.3" y="29.1">GNDn</text>
<text x="86.6" y="32.6">DATDA2-</text>
<text x="130.7" y="32.6">CLK RgK-</text>
<text x="176.5" y="32.6">CLKRgV-</text>
<text x="86.6" y="36.2">DATDA2+</text>
<text x="86.6" y="39.7">GNDn</text>
<text x="130.7" y="36.2">CLK RgK+</text>
<text x="132.4" y="39.7">GNDn</text>
<text x="176.5" y="36.2">CLKRgV+</text>
<text x="176.5" y="39.7">GNDn</text>
<text x="86.6" y="46.7">CLKDA2+</text>
<text x="86.6" y="43.2">CLKDA2-</text>
<text x="130.7" y="46.7">DAT RgK+</text>
<text x="130.7" y="43.2">DAT RgK-</text>
<text x="176.5" y="46.7">DATRgV+</text>
<text x="176.5" y="43.2">DATRgV-</text>
<text x="86.6" y="50.3">GNDn</text>
<text x="86.6" y="53.8">EnbDA2</text>
<text x="132.4" y="53.8">EnbRgK</text>
<text x="132.4" y="50.3">+3,3V</text>
<text x="176.5" y="53.8">Enb_RgV</text>
<text x="176.5" y="50.3">+3,3V</text>
<text x="86.6" y="57.3">+5Vn</text>
<text x="132.4" y="57.3">+5Vn</text>
<text x="178.3" y="57.3">+5Vn</text>
<text x="86.6" y="60.9">IMPc-</text>
<text x="86.6" y="64.4">IMPc+</text>
<text x="132.4" y="60.9">+5Vn</text>
<text x="132.4" y="64.4">3000vE</text>
<text x="178.3" y="60.9">+5Vn</text>
<text x="86.6" y="67.9">+5Vn</text>
<text x="86.6" y="71.5">LIMIT</text>
<text x="132.4" y="67.9">200-E</text>
<text x="132.4" y="71.5">200+E</text>
<text x="165.9" y="67.9">Панель Передняя</text>
<text x="86.6" y="75">OVLI,2</text>
<text x="132.4" y="75">20-E</text>
<text x="86.6" y="78.5">50E+</text>
<text x="86.6" y="82">50E-</text>
<text x="132.4" y="78.5">20+E</text>
<text x="176.1" y="81.7">Старт</text>
<text x="86.6" y="85.6">EIMP</text>
<text x="174.8" y="87">GNDn</text>
<text x="86.6" y="92.6">+3,3V</text>
<text x="176.5" y="91.9">Стоп</text>
<text x="86.6" y="96.1">GNDn</text>
<text x="175.1" y="97.5">GNDn</text>
<text x="79.5" y="103.2">ЭНКОДЕР</text>
<text x="84.8" y="119">+5Vn</text>
<text x="84.8" y="124.3">А</text>
<text x="84.8" y="129.6">B</text>
<text x="84.8" y="134.9">GNDn</text>
</g>
<text font-size="2.7" x="254.1" y="209">Формат А3</text>
<g font-size="2.4">
<text x="26.1" y="117.4">C90</text>
<text x="26.1" y="126.2">C91</text>
</g>
<g font-size="2.2">
<text x="8.6" y="124.3" transform="rotate(-90 8.6 124.3)">Подпись и дата</text>
<text x="8.6" y="144.1" transform="rotate(-90 8.6 144.1)">Инв.№ дубл.</text>
<text x="8.6" y="161.7" transform="rotate(-90 8.6 161.7)">Взам.инв. №</text>
<text x="8.6" y="184.2" transform="rotate(-90 8.6 184.2)">Подпись и дата</text>
<text x="286.6" y="198.9">Лист</text>
<text x="8.6" y="204.2" transform="rotate(-90 8.6 204.2)">Инв.№ подп.</text>
<text x="162.9" y="205.2">Изм Лист</text>
<text x="177.5" y="205.2">№ докум.</text>
<text x="193" y="205.2">Подп.</text>
<text x="202" y="205.2">Дата</text>
</g>
</svg>
